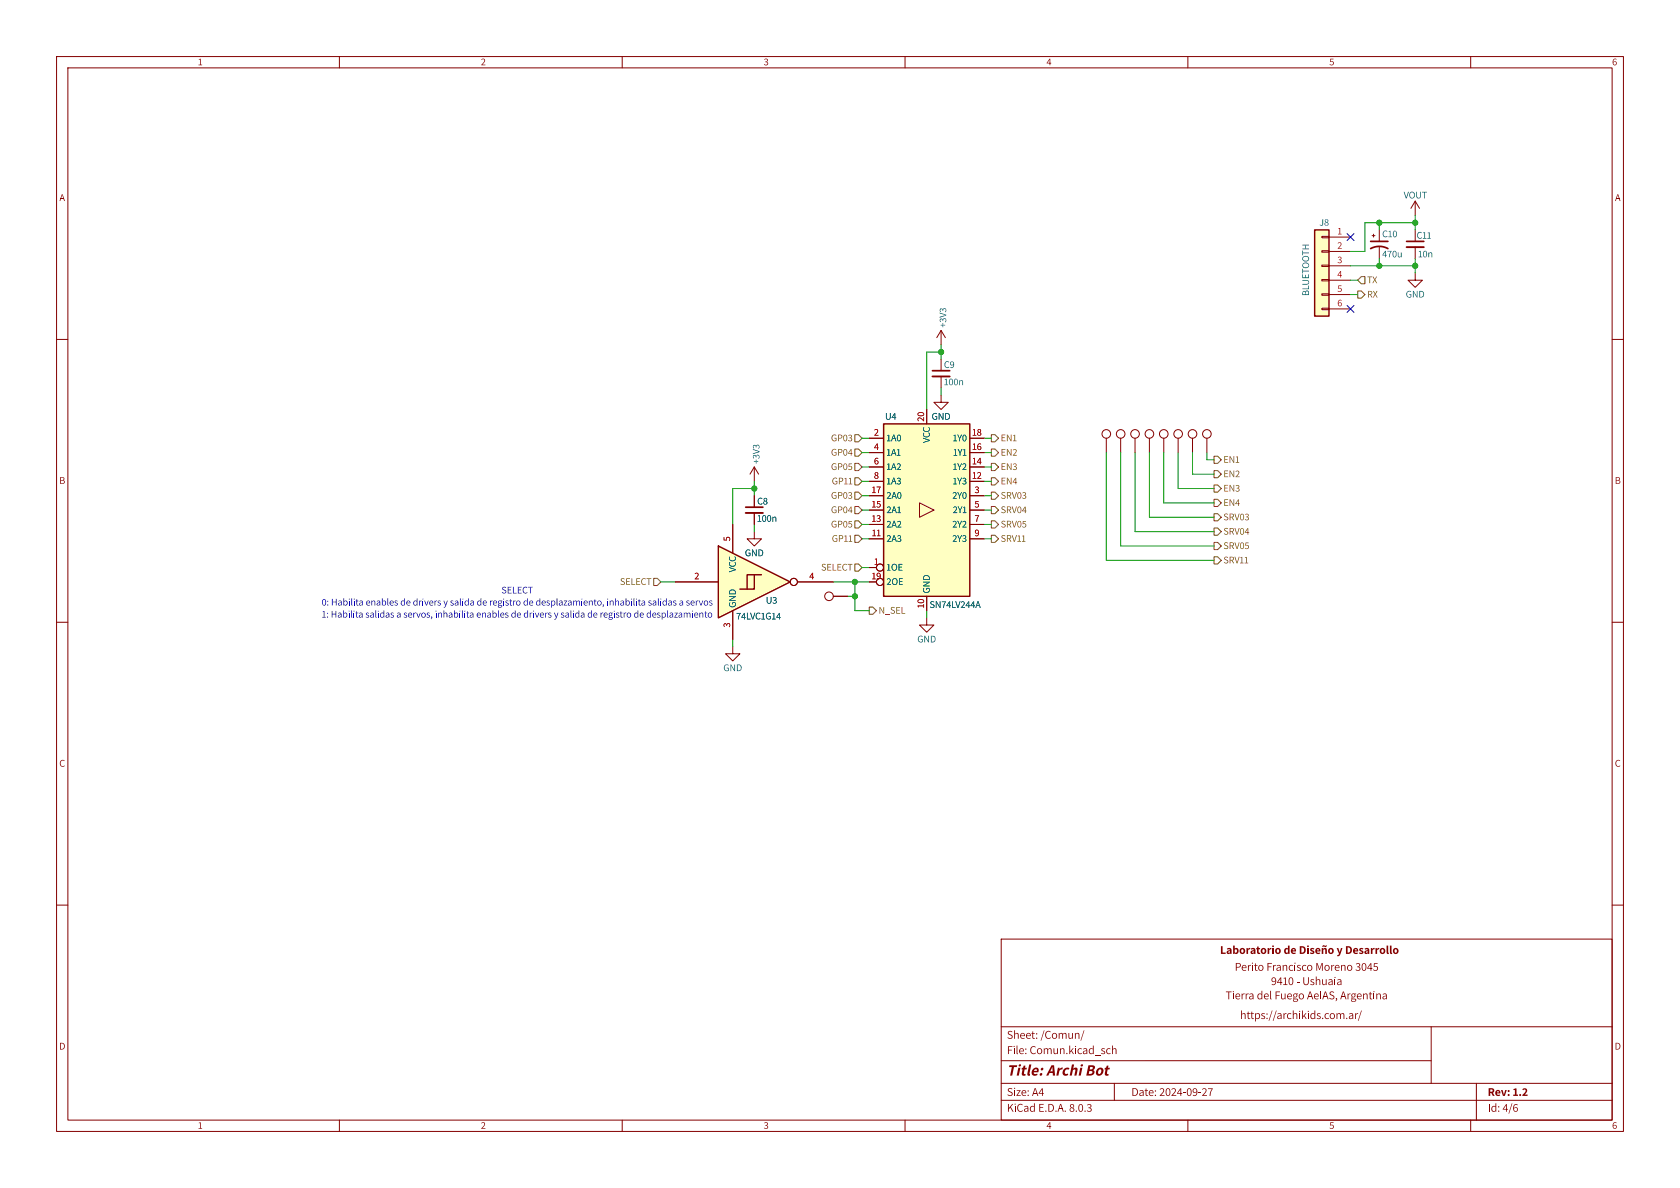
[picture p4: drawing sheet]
<svg xmlns="http://www.w3.org/2000/svg" width="297mm" height="210mm" viewBox="0 0 297 210" stroke-linecap="round" stroke-linejoin="round" font-family="sans-serif">
<g fill="none" stroke="#840000" stroke-width=".18">
<path d="M10 10h277v190h-277zM12 12h273v186h-273zM60 10v2M110 10v2M160 10v2M210 10v2M260 10v2M10 60h2M285 60h2M10 110h2M285 110h2M10 160h2"/>
<path d="M285 160h2M177 166h108v32h-108zM60 198v2M110 198v2M160 198v2M177 194.5h108M177 191.5h108M210 198v2M253 187.5h-76M260 198v2"/>
</g>
<g fill="#840000">
<circle cx="180.3" cy="188.3" r=".22"/>
<circle cx="191.3" cy="188.3" r=".22"/>
</g>
<path d="M177 181.5h108" fill="none" stroke="#840000" stroke-width=".18"/>
<g fill="#840000">
<path d="M215.8 167.3h.3v1.1h.6v.2h-.9z"/>
<path d="M216.9 167.7a.48 .48 0 0 1 .5-.1 .48 .48 0 0 1 .3 .4v.6h-.2v-.1a.34 .34 0 0 1-.4 .1 .34 .34 0 0 1-.2-.3l.4 .1 .1-.1v-.2l-.5 .2 .1-.2 .4-.1-.1-.2-.3 .1z"/>
<path d="M218 167.2h.3v.5a.48 .48 0 0 1 .7 .4 .48 .48 0 0 1-.8 .4v.1h-.2v-.7h.3v.4a.26 .26 0 0 0 .4-.2 .26 .26 0 0 0-.4-.2h-.3z"/>
<path d="M219.3 167.7a.52 .52 0 0 1 .8 .1 .52 .52 0 0 1-.3 .8 .52 .52 0 0 1-.7-.5h.3a.25 .25 0 0 0 .4 .3 .25 .25 0 0 0 0-.5 .21 .21 0 0 0-.3-.1 .21 .21 0 0 0-.1 .3h-.3z"/>
<path d="M220.4 167.6h.2v.2l.2-.2h.2v.2l-.4 .2v.6h-.2z"/>
<path d="M221.1 167.7a.48 .48 0 0 1 .5-.1 .48 .48 0 0 1 .3 .4v.6h-.2v-.1a.34 .34 0 0 1-.4 .1 .34 .34 0 0 1-.2-.3l.4 .1 .2-.1v-.2l-.6 .2 .1-.2 .5-.1-.2-.2-.3 .1z"/>
<path d="M222.3 167.3h.2v.3h.3v.2h-.3v.5v.1h.3v.2h-.4l-.1-.1-.1-.7h-.1v-.2h.1z"/>
<path d="M223 167.7a.52 .52 0 0 1 .8 .1 .52 .52 0 0 1-.3 .8 .52 .52 0 0 1-.6-.5h.3a.25 .25 0 0 0 .3 .3 .25 .25 0 0 0 .1-.5 .21 .21 0 0 0-.3-.1 .21 .21 0 0 0-.1 .3h-.3z"/>
<path d="M224.1 167.6h.2l.1 .2 .2-.2h.2l-.1 .2-.3 .2v.6h-.3z"/>
<path d="M224.9 167.6h.3v1h-.3z"/>
<path d="M225.6 167.7a.52 .52 0 0 1 .8 .1 .52 .52 0 0 1-.3 .8 .52 .52 0 0 1-.7-.5h.3a.25 .25 0 0 0 .4 .3 .25 .25 0 0 0 0-.5 .21 .21 0 0 0-.3-.1 .21 .21 0 0 0-.1 .3h-.3z"/>
<path d="M227.7 167.2h.3v1.4h-.3v-.1a.43 .43 0 0 1-.5 .1 .43 .43 0 0 1-.2-.5h.3l.2 .3 .2-.1-.1-.5h-.2l-.1 .3h-.3l.2-.5 .5 .1z"/>
<path d="M228.4 167.7a.46 .46 0 0 1 .5-.1 .46 .46 0 0 1 .2 .6h-.7v-.2l.5-.1a.28 .28 0 0 0-.5 .2 .28 .28 0 0 0 .4 .3h.2l.1 .1a.55 .55 0 0 1-.8 0 .55 .55 0 0 1 .1-.8z"/>
<path d="M229.8 167.3h.4a.69 .69 0 0 1 .6 .6 .69 .69 0 0 1-.6 .7h-.4v-.2h.3a.45 .45 0 0 0 .4-.5 .45 .45 0 0 0-.4-.4v.9h-.3z"/>
<path d="M231.1 167.6h.3v1h-.3z"/>
<path d="M231.7 167.7l.5-.1 .2 .1-.2 .2a.17 .17 0 0 0-.2-.1 .17 .17 0 0 0-.1 .1 .4 .4 0 0 1 .5 .6 .4 .4 0 0 1-.7 .1l-.1-.1 .1-.2 .4 .1-.2-.2a.31 .31 0 0 1-.3-.2 .31 .31 0 0 1 .1-.3z"/>
<path d="M232.7 167.7a.46 .46 0 0 1 .6-.1 .46 .46 0 0 1 .1 .6h-.7v-.2l.5-.1a.28 .28 0 0 0-.5 .2 .28 .28 0 0 0 .4 .3h.2l.1 .1a.55 .55 0 0 1-.8 0 .55 .55 0 0 1 .1-.8z"/>
<path d="M233.7 167.6h.2v.1a.36 .36 0 0 1 .4-.1 .36 .36 0 0 1 .3 .4v.6h-.3v-.6a.18 .18 0 0 0-.1-.2 .18 .18 0 0 0-.3 .1v.7h-.2z"/>
<path d="M233.8 167.2l.2-.1 .3 .1 .3-.1-.1 .2-.2 .1-.3-.1-.2 .1z"/>
<path d="M234.9 167.7a.52 .52 0 0 1 .9 .1 .52 .52 0 0 1-.3 .8 .52 .52 0 0 1-.7-.5h.3a.25 .25 0 0 0 .3 .3 .25 .25 0 0 0 .1-.5 .21 .21 0 0 0-.3-.1 .21 .21 0 0 0-.1 .3h-.3z"/>
<path d="M245.1 167.2h.3l.1 1.4h-.3l-.1-.2z"/>
<path d="M245.7 167.2h.3l.1 1.4h-.3l-.1-.2z"/>
<path d="M218.5 170.2h.4a.42 .42 0 0 1 .5 .4 .42 .42 0 0 1-.5 .5h-.3v.5h-.1v-.7a.53 .53 0 0 0 .7-.3l-.1-.2h-.5v.5h-.1z"/>
<path d="M219.7 170.7a.42 .42 0 0 1 .5-.1 .42 .42 0 0 1 .2 .5h-.8v-.1h.6a.32 .32 0 0 0-.4-.3 .32 .32 0 0 0-.1 .6l.2 .2 .4-.1v.1a.53 .53 0 0 1-.7-.1 .53 .53 0 0 1 .1-.7z"/>
<path d="M220.6 170.6h.1l.1 .2 .2-.2h.2l-.4 .3v.7h-.2z"/>
<path d="M221.3 170.6h.2v1h-.2z"/>
<path d="M221.9 170.3h.1v.3h.3v.1h-.3v.6l.3 .3h-.2l-.2-.1v-.8h-.2v-.1h.2z"/>
<path d="M222.6 170.7a.49 .49 0 0 1 .7 .1 .49 .49 0 0 1-.2 .7 .49 .49 0 0 1-.7-.3v-.1h.2a.35 .35 0 0 0 .5 .4 .35 .35 0 0 0 .1-.6l-.4-.2-.2 .4h-.2z"/>
<path d="M224.1 170.2h.8v.2h-.7v.4h.6v.2h-.6v.6h-.1z"/>
<path d="M225 170.6h.2v.2l.2-.2h.2l-.4 .3v.7h-.2z"/>
<path d="M225.7 170.7a.42 .42 0 0 1 .5-.1 .42 .42 0 0 1 .2 .4v.6l-.1-.1a.35 .35 0 0 1-.4 .1 .35 .35 0 0 1-.3-.3h.2a.26 .26 0 0 0 .2 .2 .26 .26 0 0 0 .3-.1v-.3l-.7 .2 .1-.2 .4-.1a.19 .19 0 0 0 .1-.3 .19 .19 0 0 0-.3 0l-.1 .1z"/>
<path d="M226.8 170.6h.1v.1l.3-.1 .3 .1 .1 .9h-.2v-.6a.26 .26 0 0 0-.2-.3 .26 .26 0 0 0-.3 .2v.7h-.1z"/>
<path d="M228 170.7l.4-.1 .2 .1-.1 .1a.36 .36 0 0 0-.5 .3 .36 .36 0 0 0 .6 .3v.1a.52 .52 0 0 1-.7-.1 .52 .52 0 0 1 .1-.7z"/>
<path d="M228.9 170.6h.1v1h-.1z"/>
<path d="M229.4 170.6h.4l.2 .1-.1 .1a.22 .22 0 0 0-.3-.2 .22 .22 0 0 0-.1 .3 .22 .22 0 0 0 .2 .2 .35 .35 0 0 1 .1 .5 .35 .35 0 0 1-.5-.1l.1-.1a.23 .23 0 0 0 .3 .2 .23 .23 0 0 0 .1-.3 .23 .23 0 0 0-.3-.2l-.2-.2z"/>
<path d="M230.3 170.7l.4-.1 .2 .1v.1a.36 .36 0 0 0-.6 .3 .36 .36 0 0 0 .6 .3l.1 .1a.52 .52 0 0 1-.8-.1 .52 .52 0 0 1 .1-.7z"/>
<path d="M231.2 170.7a.49 .49 0 0 1 .7 .1 .49 .49 0 0 1-.1 .7 .49 .49 0 0 1-.7-.3v-.1h.1a.35 .35 0 0 0 .5 .4 .35 .35 0 0 0 .1-.6l-.3-.2-.3 .4h-.1z"/>
<path d="M232.7 170.2h.2l.4 1.1 .4-1.1h.1v1.4h-.1v-1.2l-.4 1.1h-.1l-.4-1.1 .1 1.2h-.2z"/>
<path d="M234.3 170.7a.49 .49 0 0 1 .7 .1 .49 .49 0 0 1-.2 .7 .49 .49 0 0 1-.7-.3v-.1h.2a.35 .35 0 0 0 .5 .4 .35 .35 0 0 0 .1-.6l-.4-.2-.2 .4h-.2z"/>
<path d="M235.3 170.6h.2v.2l.2-.2h.2l-.4 .3v.7h-.2z"/>
<path d="M236.1 170.7a.42 .42 0 0 1 .5-.1 .42 .42 0 0 1 .2 .5h-.7v-.1h.6a.32 .32 0 0 0-.5-.3 .32 .32 0 0 0-.1 .6l.3 .2 .3-.1 .1 .1a.53 .53 0 0 1-.8-.1 .53 .53 0 0 1 .1-.7z"/>
<path d="M237.1 170.6h.1v.1l.3-.1 .3 .1 .1 .9h-.2v-.6a.26 .26 0 0 0-.2-.3 .26 .26 0 0 0-.3 .2v.7h-.1z"/>
<path d="M238.3 170.7a.49 .49 0 0 1 .7 .1 .49 .49 0 0 1-.2 .7 .49 .49 0 0 1-.7-.3v-.1h.2a.35 .35 0 0 0 .5 .4 .35 .35 0 0 0 .1-.6l-.4-.2-.2 .4h-.2z"/>
<path d="M239.7 170.4a.39 .39 0 0 1 .6-.1 .39 .39 0 0 1-.1 .6 .42 .42 0 0 1 .2 .7 .42 .42 0 0 1-.7-.1v-.2a.32 .32 0 0 0 .4 .3 .32 .32 0 0 0 .2-.4 .32 .32 0 0 0-.4-.2v-.1a.28 .28 0 0 0 .4-.2 .28 .28 0 0 0-.2-.4 .28 .28 0 0 0-.3 .2z"/>
<path d="M240.9 170.4a.52 .52 0 0 1 .6 .1 .52 .52 0 0 1 .1 .6 .45 .45 0 0 1-.5 .5 .45 .45 0 0 1-.4-.6l.2-.1v.2a.31 .31 0 0 0 .3 .4 .31 .31 0 0 0 .2-.5 .37 .37 0 0 0 0-.4 .37 .37 0 0 0-.5-.1v.4h-.2z"/>
<path d="M242.3 170.3h.1v1.3h-.1v-1.2l-.4 .7h.7v.1h-.9z"/>
<path d="M242.9 170.3h.7v.1h-.6v.4a.46 .46 0 0 1 .6 .3 .46 .46 0 0 1-.3 .6 .46 .46 0 0 1-.6-.2l.1-.1a.33 .33 0 0 0 .5 .1 .33 .33 0 0 0 .1-.4 .33 .33 0 0 0-.5-.1z"/>
<path d="M224.9 172.9a.62 .62 0 0 1 .7 .2 .62 .62 0 0 1-.1 .8l-.3 .3-.4-.2 .1-.1a.5 .5 0 0 0 .6-.2 .5 .5 0 0 0-.1-.6 .27 .27 0 0 0-.4-.1 .27 .27 0 0 0 0 .5 .27 .27 0 0 0 .4-.2h.1a.39 .39 0 0 1-.6 .2 .39 .39 0 0 1 0-.6z"/>
<path d="M226.3 172.8h.2v1.3h-.1v-1.1l-.5 .6h.8v.2h-.9z"/>
<path d="M226.9 172.9l.4-.1v1.2h.3v.1h-.7v-.1h.3v-1h-.3z"/>
<path d="M228 172.9a.52 .52 0 0 1 .6 .1 .52 .52 0 0 1 0 .6 .45 .45 0 0 1-.5 .6 .45 .45 0 0 1-.3-.7l.1-.1a.32 .32 0 0 0 .1 .5 .32 .32 0 0 0 .4-.1 .64 .64 0 0 0-.3-.9l-.2 .5h-.1z"/>
<path d="M229.2 173.5h.5v.2h-.5z"/>
<path d="M230.4 172.7h.2v.9a.35 .35 0 0 0 .3 .4 .35 .35 0 0 0 .3-.4v-.9h.2v.9a.5 .5 0 0 1-.5 .6 .5 .5 0 0 1-.5-.6z"/>
<path d="M231.8 173.2l.4-.1 .1 .1v.1a.22 .22 0 0 0-.3-.1 .22 .22 0 0 0-.2 .2 .22 .22 0 0 0 .3 .2 .35 .35 0 0 1 .1 .5 .35 .35 0 0 1-.5-.1h.1a.23 .23 0 0 0 .3 .1 .23 .23 0 0 0 .1-.3 .23 .23 0 0 0-.3-.2l-.2-.2z"/>
<path d="M232.6 172.6h.2v.7l.3-.2 .3 .2v.8h-.1v-.6a.26 .26 0 0 0-.2-.3 .26 .26 0 0 0-.3 .2v.7h-.2z"/>
<path d="M233.7 173.1h.2v.6a.25 .25 0 0 0 .2 .3 .25 .25 0 0 0 .3-.2v-.7h.1v1h-.1v-.1l-.4 .2-.3-.3z"/>
<path d="M234.9 173.2a.42 .42 0 0 1 .4-.1 .42 .42 0 0 1 .3 .4v.6l-.1-.1a.35 .35 0 0 1-.4 .2 .35 .35 0 0 1-.3-.3h.2a.26 .26 0 0 0 .2 .1 .26 .26 0 0 0 .2-.1v-.3l-.6 .3 .1-.2 .4-.2a.19 .19 0 0 0 .1-.3 .19 .19 0 0 0-.3 0l-.2 .1z"/>
<path d="M235.9 173.1h.2v1h-.2z"/>
<path d="M236.4 173.2a.42 .42 0 0 1 .5-.1 .42 .42 0 0 1 .3 .4v.6l-.2-.1a.35 .35 0 0 1-.4 .2 .35 .35 0 0 1-.2-.3h.1a.26 .26 0 0 0 .3 .1 .26 .26 0 0 0 .2-.1v-.3l-.6 .3 .1-.3 .4-.1a.21 .21 0 0 0 0-.3 .21 .21 0 0 0-.4 .1z"/>
<path d="M216.7 175.3h1v.1h-.4v1.2h-.1v-1.2h-.5z"/>
<path d="M218 175.6h.1v1h-.1z"/>
<path d="M218.5 175.7a.42 .42 0 0 1 .6 0 .42 .42 0 0 1 .1 .5h-.7v-.1h.6a.32 .32 0 0 0-.4-.3 .32 .32 0 0 0-.1 .5l.2 .2h.4v.1a.53 .53 0 0 1-.7-.1 .53 .53 0 0 1 0-.8z"/>
<path d="M219.5 175.6h.1l.1 .2 .1-.2h.2l-.3 .4v.6h-.2z"/>
<path d="M220.2 175.6h.1l.1 .2 .2-.2h.2l-.4 .4v.6h-.2z"/>
<path d="M220.9 175.7a.42 .42 0 0 1 .4-.1 .42 .42 0 0 1 .3 .4v.6l-.1-.1a.35 .35 0 0 1-.4 .2 .35 .35 0 0 1-.3-.3h.2a.26 .26 0 0 0 .2 .2 .26 .26 0 0 0 .3-.2v-.3l-.7 .3 .2-.3 .4-.1a.21 .21 0 0 0-.1-.3 .21 .21 0 0 0-.3 .1z"/>
<path d="M223 175.2h.2v1.4l-.2-.1a.43 .43 0 0 1-.5 .1 .43 .43 0 0 1-.2-.5h.1l.2 .4h.2l.2-.1v-.6l-.3-.1-.3 .4h-.1a.45 .45 0 0 1 .2-.4 .45 .45 0 0 1 .5 0z"/>
<path d="M223.6 175.7a.42 .42 0 0 1 .5 0 .42 .42 0 0 1 .2 .5h-.7v-.1h.6a.32 .32 0 0 0-.5-.3 .32 .32 0 0 0-.1 .5l.2 .2h.4l.1 .1a.53 .53 0 0 1-.8-.1 .53 .53 0 0 1 .1-.8z"/>
<path d="M224.5 175.2h.2l.1 1.5-.2-.2z"/>
<path d="M225.5 175.3h.8v.1h-.6v.5h.5v.1h-.5v.6h-.2z"/>
<path d="M226.5 175.6h.1v.7a.25 .25 0 0 0 .2 .2 .25 .25 0 0 0 .3-.1v-.8h.2v1h-.2v-.1l-.3 .2-.3-.3z"/>
<path d="M227.7 175.7a.42 .42 0 0 1 .5 0 .42 .42 0 0 1 .2 .5h-.7v-.1h.6a.32 .32 0 0 0-.5-.3 .32 .32 0 0 0-.1 .5l.2 .2h.4l.1 .1a.53 .53 0 0 1-.8-.1 .53 .53 0 0 1 .1-.8z"/>
<path d="M228.7 175.7l.8-.1v.2h-.2a.4 .4 0 0 1-.1 .4 .4 .4 0 0 1-.4 .1v.2h.1a.37 .37 0 0 1 .6 .3 .49 .49 0 0 1-.4 .3 .49 .49 0 0 1-.5-.3l.6 .2a.17 .17 0 0 0 .2-.2 .17 .17 0 0 0-.3-.1l-.3-.1-.2 .2 .1-.5-.1-.3h.2a.23 .23 0 0 0 .3 .2 .23 .23 0 0 0 0-.4 .23 .23 0 0 0-.3 .1l-.2 .1z"/>
<path d="M229.8 175.7a.49 .49 0 0 1 .7 .1 .49 .49 0 0 1-.2 .7 .49 .49 0 0 1-.7-.2v-.2h.2a.35 .35 0 0 0 .4 .4 .35 .35 0 0 0 .1-.6l-.3-.2-.2 .4h-.2z"/>
<path d="M231.5 175.3h.2l.5 1.3h-.2l-.4-1.2-.4 1.2h-.1z"/>
<path d="M231.3 176.1h.6v.1h-.6z"/>
<path d="M232.4 175.7a.42 .42 0 0 1 .6 0 .42 .42 0 0 1 .1 .5h-.7v-.1h.6a.32 .32 0 0 0-.4-.3 .32 .32 0 0 0-.2 .5l.3 .2h.3l.1 .1a.53 .53 0 0 1-.7-.1 .53 .53 0 0 1 0-.8z"/>
<path d="M233.4 175.3h.2v1.3h-.2z"/>
<path d="M234.2 175.3h.2l.5 1.3h-.2l-.4-1.2-.4 1.2h-.1z"/>
<path d="M234 176.1h.6v.1h-.6z"/>
<path d="M235.2 175.4l.4-.1 .3 .1-.1 .1a.27 .27 0 0 0-.4-.1 .27 .27 0 0 0 0 .4l.2 .1a.44 .44 0 0 1 .2 .7 .44 .44 0 0 1-.7-.1v-.1a.32 .32 0 0 0 .4 .2 .32 .32 0 0 0 .1-.5l-.5-.3z"/>
<path d="M236.2 176.5a.22 .22 0 0 1 .2 .2 .22 .22 0 0 1-.3 .2l.2-.2v-.2v.1h-.1z"/>
<path d="M237.4 175.3h.2l.4 1.3h-.1l-.4-1.2-.4 1.2h-.2z"/>
<path d="M237.2 176.1h.6v.1h-.6z"/>
<path d="M238.2 175.6h.2v.2l.2-.2h.2l-.4 .4v.6h-.2z"/>
<path d="M239 175.7l.8-.1v.2h-.3a.4 .4 0 0 1 0 .4 .4 .4 0 0 1-.4 .1v.2h.1a.37 .37 0 0 1 .6 .3 .49 .49 0 0 1-.5 .3 .49 .49 0 0 1-.5-.3l.6 .2a.17 .17 0 0 0 .2-.2 .17 .17 0 0 0-.2-.1l-.3-.1-.3 .2 .2-.5-.1-.3h.1a.23 .23 0 0 0 .4 .2 .23 .23 0 0 0 0-.4 .23 .23 0 0 0-.4 .1l-.1 .1z"/>
<path d="M240 175.7a.42 .42 0 0 1 .5 0 .42 .42 0 0 1 .2 .5h-.7v-.1h.6a.32 .32 0 0 0-.5-.3 .32 .32 0 0 0-.1 .5l.3 .2h.3l.1 .1a.53 .53 0 0 1-.7-.1 .53 .53 0 0 1 0-.8z"/>
<path d="M241 175.6h.1v.2l.3-.2 .3 .1 .1 .9h-.2v-.6a.26 .26 0 0 0-.2-.3 .26 .26 0 0 0-.3 .2v.7h-.1z"/>
<path d="M242.2 175.3h.1v.3h.3v.2h-.3v.5l.3 .3-.2 .1-.2-.2-.1-.7h-.1v-.2h.2z"/>
<path d="M242.8 175.6h.2v1h-.2z"/>
<path d="M243.3 175.6h.1l.1 .2 .3-.2 .2 .1 .1 .9h-.1v-.6a.26 .26 0 0 0-.2-.3 .26 .26 0 0 0-.3 .2v.7h-.2z"/>
<path d="M244.4 175.7a.42 .42 0 0 1 .5-.1 .42 .42 0 0 1 .3 .4v.6l-.2-.1a.35 .35 0 0 1-.3 .2 .35 .35 0 0 1-.3-.3h.1a.26 .26 0 0 0 .3 .2 .26 .26 0 0 0 .2-.2v-.3l-.6 .3 .1-.3 .4-.1a.21 .21 0 0 0 0-.3 .21 .21 0 0 0-.3 .1z"/>
<circle cx="225.1" cy="167.3" r=".16"/>
<circle cx="231.2" cy="167.3" r=".16"/>
<circle cx="221.4" cy="170.3" r=".11"/>
<circle cx="228.9" cy="170.3" r=".11"/>
<circle cx="236" cy="172.8" r=".11"/>
<circle cx="218" cy="175.3" r=".11"/>
<circle cx="242.9" cy="175.3" r=".11"/>
</g>
<g fill="none" stroke="#840000" stroke-width=".18">
<path d="M166.4 69.9v1.2h1.2l-1.2 1.3-1.3-1.3h1.3M166.4 63.5v2M166.4 66.5v2.1M195.6 77.5v2.5M198.1 77.5v2.5M200.7 77.5v2.5M205.7 77.5v2.5M197 191.5v3M253 181.5v10M261 191.5v6.5"/>
<circle cx="195.6" cy="76.7" r=".76"/>
<circle cx="198.1" cy="76.7" r=".76"/>
<circle cx="200.7" cy="76.7" r=".76"/>
<circle cx="205.7" cy="76.7" r=".76"/>
</g>
<path d="M164.8 66.5h3.1" fill="none" stroke="#840000" stroke-width=".33"/>
<path d="M164.8 65.5h3.1" fill="none" stroke="#840000" stroke-width=".3"/>
<path d="M232.4 40.6h2.5v15.3h-2.5z" fill="#ffffc2"/>
<g fill="none" stroke="#840000" stroke-width=".18">
<path d="M166.4 58.4l-.8 1.3M166.4 58.4v2.6M166.4 58.4l.7 1.3M233.7 54.5h1.2v.2h-1.2zM233.7 51.9h1.2v.3h-1.2zM233.7 49.4h1.2v.3h-1.2zM233.7 46.9h1.2v.2h-1.2zM233.7 44.3h1.2v.3h-1.2zM233.7 41.8h1.2v.2h-1.2zM234.9 41.9h3.9M234.9 44.5h3.9M234.9 47h3.9"/>
<path d="M234.9 49.5h3.9M234.9 52.1h3.9M234.9 54.6h3.9M242.6 41.7h.5M242.8 41.4v.5M243.8 40.6v2.1M243.8 43.7v2M250.2 48.3v1.2h1.3l-1.3 1.3-1.3-1.3h1.3M250.2 40.6v2.1M250.2 43.7v2M129.5 114.3v1.3h1.3l-1.3 1.2-1.2-1.2h1.2M163.8 109.2v1.3h1.3l-1.3 1.3-1.2-1.3h1.2"/>
</g>
<path d="M232.4 40.6h2.5v15.3h-2.5z" fill="none" stroke="#840000" stroke-width=".25"/>
<path d="M242.3 43.9a3.2 3.2 0 0 1 3.1 0M242.3 42.7h3.1M248.7 42.7h3" fill="none" stroke="#840000" stroke-width=".3"/>
<path d="M248.7 43.7h3" fill="none" stroke="#840000" stroke-width=".33"/>
<path d="M156.2 74.9h15.2v30.5h-15.2z" fill="#ffffc2"/>
<g fill="none" stroke="#840000" stroke-width=".18">
<path d="M250.2 35.6l-.8 1.2M250.2 35.6v2.5M250.2 35.6l.8 1.2M153.7 77.5h2.5M133.3 94v1.3h1.3l-1.3 1.2-1.2-1.2h1.2M153.7 95.3h2.5M153.7 80h2.5M153.7 82.6h2.5M153.7 85.1h2.5M162.6 88.9l2.5 1.3-2.5 1.2zM171.4 95.3h2.6M171.4 87.6h2.6"/>
<path d="M171.4 90.2h2.6M171.4 92.7h2.6M153.7 100.3h1.2"/>
<circle cx="155.6" cy="102.9" r=".63"/>
<circle cx="155.6" cy="100.3" r=".63"/>
</g>
<path d="M156.2 74.9h15.2v30.5h-15.2z" fill="none" stroke="#840000" stroke-width=".25"/>
<path d="M127 96.5l12.7 6.4-12.7 6.3z" fill="#ffffc2"/>
<path d="M127 96.5l12.7 6.4-12.7 6.3zM133.3 101.6v2.5h-2.5M134.6 101.6h-2.5v2.5" fill="none" stroke="#840000" stroke-width=".25"/>
<g fill="none" stroke="#840000" stroke-width=".18">
<path d="M203.2 77.5v2.5M208.3 77.5v2.5M210.8 77.5v2.5M213.4 77.5v2.5M129.5 92.7v5.1M133.3 82.6v2.5M133.3 87.6v2.1M133.3 90.7v2M133.3 82.6l-.7 1.2M133.3 82.6l.8 1.2M119.4 102.9h7.6M129.5 108v5"/>
<path d="M141 102.9h6.3M147.3 105.4h2.6"/>
<circle cx="203.2" cy="76.7" r=".76"/>
<circle cx="208.3" cy="76.7" r=".76"/>
<circle cx="210.8" cy="76.7" r=".76"/>
<circle cx="213.4" cy="76.7" r=".76"/>
<circle cx="140.3" cy="102.9" r=".63"/>
<circle cx="146.6" cy="105.4" r=".76"/>
</g>
<path d="M131.8 90.7h3.1" fill="none" stroke="#840000" stroke-width=".33"/>
<path d="M131.8 89.7h3.1" fill="none" stroke="#840000" stroke-width=".3"/>
<g fill="none" stroke="#725600" stroke-width=".18">
<path d="M240 51.4h.7l.6 .7-.6 .6h-.7zM240.7 48.9h.6v1.3h-.6l-.7-.7zM151.1 76.8h.7l.6 .7-.6 .6h-.7zM151.1 79.4h.7l.6 .6-.6 .6h-.7zM175.3 76.8h.6l.6 .7-.6 .6h-.6zM175.3 79.4h.6l.6 .6-.6 .6h-.6zM151.1 92.1h.7l.6 .6-.6 .6h-.7zM151.1 89.5h.7l.6 .7-.6 .6h-.7zM151.1 87h.7l.6 .6-.6 .7h-.7zM151.1 94.6h.7l.6 .7-.6 .6h-.7zM151.1 84.5h.7l.6 .6-.6 .6h-.7zM151.1 81.9h.7l.6 .7-.6 .6h-.7z"/>
<path d="M175.3 81.9h.6l.6 .7-.6 .6h-.6zM175.3 92.1h.6l.6 .6-.6 .6h-.6zM175.3 89.5h.6l.6 .7-.6 .6h-.6zM175.3 84.5h.6l.6 .6-.6 .6h-.6zM175.3 87h.6l.6 .6-.6 .7h-.6zM175.3 94.6h.6l.6 .7-.6 .6h-.6zM214.6 83.2h.7l.6 .6-.6 .7h-.7zM214.6 98.4h.7l.6 .7-.6 .6h-.7zM214.6 95.9h.7l.6 .6-.6 .7h-.7zM214.6 85.7h.7l.6 .7-.6 .6h-.7zM214.6 93.3h.7l.6 .7-.6 .6h-.7zM214.6 88.3h.7l.6 .6-.6 .6h-.7z"/>
<path d="M214.6 90.8h.7l.6 .6-.6 .7h-.7zM214.6 80.6h.7l.6 .7-.6 .6h-.7zM153.7 107.3h.6l.6 .7-.6 .6h-.6z"/>
</g>
<g fill="#0000c2">
<path d="M60.7 105.8h.1v.5a.4 .4 0 0 1 .7 .3 .4 .4 0 0 1-.7 .3l-.1 .1v-.6h.1v.5a.3 .3 0 0 0 .4-.1 .3 .3 0 0 0 0-.4 .3 .3 0 0 0-.4 0h-.1z"/>
<path d="M62.1 105.8h.1l.1 1.3-.2-.2z"/>
<path d="M67.5 105.8h.1v.5a.4 .4 0 0 1 .7 .3 .4 .4 0 0 1-.7 .3l-.1 .1v-.6h.1v.5a.3 .3 0 0 0 .5-.1 .3 .3 0 0 0 0-.4 .3 .3 0 0 0-.5 0h-.1z"/>
<path d="M68.5 105.8h.1l.1 1.3-.2-.2z"/>
<path d="M71.5 105.8h.1v1.2l-.1-.1a.36 .36 0 0 1-.5 .1 .36 .36 0 0 1-.2-.4h.2l.1 .3h.2l.2-.1v-.4l-.3-.1-.2 .3h-.2a.38 .38 0 0 1 .2-.4 .38 .38 0 0 1 .5 .1z"/>
<path d="M73.7 105.8h.1v1.2l-.1-.1a.36 .36 0 0 1-.5 .1 .36 .36 0 0 1-.1-.4h.1l.1 .3h.2l.2-.1v-.4l-.3-.1-.2 .3h-.1a.38 .38 0 0 1 .1-.4 .38 .38 0 0 1 .5 .1z"/>
<path d="M81.3 105.8h.1l.1 1.3-.2-.2z"/>
<path d="M82.7 105.8h.2v1.2l-.1-.1a.36 .36 0 0 1-.5 .1 .36 .36 0 0 1-.2-.4h.2l.1 .3h.2l.1-.1v-.4l-.2-.1-.2 .3h-.2a.38 .38 0 0 1 .2-.4 .38 .38 0 0 1 .4 .1z"/>
<path d="M85 105.8h.1v1.2l-.1-.1a.36 .36 0 0 1-.5 .1 .36 .36 0 0 1-.1-.4h.1l.1 .3h.2l.2-.1v-.4l-.3-.1-.2 .3h-.1a.38 .38 0 0 1 .1-.4 .38 .38 0 0 1 .5 .1z"/>
<path d="M93.2 105.8h.1v1.2l-.1-.1a.36 .36 0 0 1-.5 .1 .36 .36 0 0 1-.1-.4h.1l.1 .3h.2l.2-.1v-.4l-.3-.1-.2 .3h-.1a.38 .38 0 0 1 .1-.4 .38 .38 0 0 1 .5 .1z"/>
<path d="M95.4 105.8h.1v1.2l-.1-.1a.36 .36 0 0 1-.5 .1 .36 .36 0 0 1-.1-.4h.1l.1 .3h.2l.2-.1v-.4l-.3-.1-.2 .3h-.1a.38 .38 0 0 1 .2-.4 .38 .38 0 0 1 .4 .1z"/>
<path d="M98.4 105.8h.1l.1 1.3-.2-.2z"/>
<path d="M108.8 105.8h.1v.5l.3-.1 .2 .1v.7h-.1v-.6l-.2-.1-.2 .1v.6h-.1z"/>
<path d="M110.6 105.8h.1v.5a.4 .4 0 0 1 .6 .3 .4 .4 0 0 1-.6 .3l-.1 .1v-.6h.1v.5a.3 .3 0 0 0 .4-.1 .3 .3 0 0 0 0-.4 .3 .3 0 0 0-.4 0h-.1z"/>
<path d="M112 105.8h.1l.1 1.3-.2-.2z"/>
<path d="M116.3 105.8h.1l.1 1.3-.2-.2z"/>
<path d="M117.7 105.8h.2v1.2l-.2-.1a.36 .36 0 0 1-.4 .1 .36 .36 0 0 1-.2-.4h.2l.1 .3h.2l.1-.1v-.4l-.2-.1-.2 .3h-.2a.38 .38 0 0 1 .2-.4 .38 .38 0 0 1 .4 .1z"/>
<path d="M60.7 107.9h.1v.5a.4 .4 0 0 1 .6 .4 .4 .4 0 0 1-.6 .3l-.1 .1v-.7h.1v.5a.3 .3 0 0 0 .4 0 .3 .3 0 0 0 0-.4 .3 .3 0 0 0-.4-.1h-.1z"/>
<path d="M62.1 107.9h.1l.1 1.3-.2-.2z"/>
<path d="M66.4 107.9h.1l.1 1.3-.2-.2z"/>
<path d="M67.8 107.9h.1v1.3l-.1-.1a.36 .36 0 0 1-.4 0 .36 .36 0 0 1-.2-.4h.1l.1 .3 .2 .1 .2-.1v-.5l-.3-.1-.2 .3h-.1a.38 .38 0 0 1 .2-.4 .38 .38 0 0 1 .4 .1z"/>
<path d="M78.4 107.9h.1v.5l.3-.1 .3 .1v.8h-.1l-.1-.7-.1-.1-.3 .1v.7h-.1z"/>
<path d="M80.3 107.9h.1v.5a.4 .4 0 0 1 .6 .4 .4 .4 0 0 1-.6 .3l-.1 .1v-.7h.1v.5a.3 .3 0 0 0 .4 0 .3 .3 0 0 0 0-.4 .3 .3 0 0 0-.4-.1h-.1z"/>
<path d="M81.7 107.9h.1l.1 1.3-.2-.2z"/>
<path d="M87.1 107.9h.1v.5a.4 .4 0 0 1 .6 .4 .4 .4 0 0 1-.6 .3l-.1 .1v-.7h.1v.5a.3 .3 0 0 0 .4 0 .3 .3 0 0 0 0-.4 .3 .3 0 0 0-.4-.1h-.1z"/>
<path d="M88.1 107.9h.1v1.3l-.1-.2z"/>
<path d="M91 107.9h.1v1.3l-.1-.1a.36 .36 0 0 1-.4 0 .36 .36 0 0 1-.2-.4h.1l.1 .3 .2 .1 .2-.1v-.5l-.3-.1-.2 .3h-.1a.38 .38 0 0 1 .2-.4 .38 .38 0 0 1 .4 .1z"/>
<path d="M93.2 107.9h.2v1.3l-.2-.1a.36 .36 0 0 1-.4 0 .36 .36 0 0 1-.2-.4h.1l.2 .3 .2 .1 .1-.1v-.5l-.3-.1-.2 .3h-.1a.38 .38 0 0 1 .2-.4 .38 .38 0 0 1 .4 .1z"/>
<path d="M100.9 107.9h.1l.1 1.3-.2-.2z"/>
<path d="M102.3 107.9h.1v1.3l-.1-.1a.36 .36 0 0 1-.4 0 .36 .36 0 0 1-.2-.4h.1l.1 .3 .2 .1 .2-.1v-.5l-.3-.1-.2 .3h-.1a.38 .38 0 0 1 .2-.4 .38 .38 0 0 1 .4 .1z"/>
<path d="M104.5 107.9h.1v1.3l-.1-.1a.36 .36 0 0 1-.4 0 .36 .36 0 0 1-.2-.4h.1l.1 .3 .3 .1 .1-.1v-.5l-.3-.1-.2 .3h-.1a.38 .38 0 0 1 .2-.4 .38 .38 0 0 1 .4 .1z"/>
<path d="M112.7 107.9h.1v1.3l-.1-.1a.36 .36 0 0 1-.4 0 .36 .36 0 0 1-.2-.4h.1l.2 .3 .2 .1 .1-.1v-.5l-.3-.1-.2 .3h-.1a.38 .38 0 0 1 .2-.4 .38 .38 0 0 1 .4 .1z"/>
<path d="M114.9 107.9h.2v1.3l-.2-.1a.36 .36 0 0 1-.4 0 .36 .36 0 0 1-.2-.4h.2l.1 .3 .2 .1 .1-.1v-.5l-.3-.1-.1 .3h-.2a.38 .38 0 0 1 .2-.4 .38 .38 0 0 1 .4 .1z"/>
<path d="M118 107.9h.1v1.3l-.1-.2z"/>
</g>
<g fill="none" stroke="#009600" stroke-width=".18">
<path d="M243.8 39.4v1.2M250.2 38.1v2.5M250.2 39.4h-8.9v5.1h-2.5M238.8 49.5h1.2M238.8 47h11.4M238.8 52.1h1.2M243.8 45.7v1.3M250.2 45.7v2.6M152.4 77.5h1.3M166.4 62.2h-2.6v10.2M166.4 61v2.5M166.4 68.6v1.3"/>
<path d="M174 77.5h1.3M133.3 86.4h-3.8v6.3M133.3 85.1v2.5M133.3 92.7v1.3M152.4 80h1.3M152.4 82.6h1.3M152.4 92.7h1.3M152.4 90.2h1.3M152.4 95.3h1.3M152.4 87.6h1.3M152.4 85.1h1.3M174 80h1.3"/>
<path d="M174 82.6h1.3M174 92.7h1.3M174 90.2h1.3M174 95.3h1.3M174 87.6h1.3M174 85.1h1.3M195.6 80v19.1h19M198.1 80v16.5h16.5M200.7 80v14h13.9M203.2 80v11.4h11.4M205.7 80v8.9h8.9M208.3 80v6.4h6.3"/>
<path d="M210.8 80v3.8h3.8M213.4 80v1.3h1.2M116.8 102.9h2.6M129.5 113v1.3M147.3 102.9h6.4M149.9 105.4h1.2M151.1 102.9v5.1h2.6M152.4 100.3h1.3M163.8 108v1.2"/>
</g>
<path d="M238.2 54l1.2 1.2M238.2 41.3l1.2 1.2M239.4 54l-1.2 1.2M239.4 41.3l-1.2 1.2" fill="none" stroke="#000084" stroke-width=".18"/>
<g fill="none" stroke="#840000" stroke-width=".18">
<path d="M153.7 77.5h2.5M129.5 92.7v5.1M133.3 87.6v2.1M133.3 90.7v2M153.7 95.3h2.5M153.7 80h2.5M153.7 82.6h2.5M153.7 85.1h2.5M171.4 95.3h2.6M171.4 87.6h2.6M171.4 90.2h2.6M171.4 92.7h2.6"/>
<path d="M119.4 102.9h7.6M129.5 108v5M141 102.9h6.3M147.3 105.4h2.6M153.7 100.3h1.2"/>
<circle cx="140.3" cy="102.9" r=".63"/>
<circle cx="155.6" cy="102.9" r=".63"/>
<circle cx="155.6" cy="100.3" r=".63"/>
</g>
<g fill="#009600" stroke="#009600" stroke-width=".18">
<circle cx="166.4" cy="62.2" r=".46"/>
<circle cx="250.2" cy="47" r=".46"/>
<circle cx="243.8" cy="47" r=".46"/>
<circle cx="243.8" cy="39.4" r=".46"/>
<circle cx="250.2" cy="39.4" r=".46"/>
<circle cx="151.1" cy="105.4" r=".46"/>
<circle cx="151.1" cy="102.9" r=".46"/>
<circle cx="133.3" cy="86.4" r=".46"/>
</g>
<text font-size="2.8" fill="#840000" x="178" y="191.2">Title:ArchiBot</text>
<g font-size="2.1" fill="#840000">
<text x="236.3" y="169.4">yDesarrollo</text>
<text x="178" y="184.4">Sheet:/Comun/</text>
<text x="219.2" y="180.9">https://archikids.com.ar/</text>
<text x="178" y="187.1">File:Comun.kicad_sch</text>
<text x="178" y="197.3">KiCadE.D.A.8.0.3</text>
<text x="178" y="194.5">Size:A4</text>
<text x="200" y="194.5">Date:2024-09-27</text>
<text x="263" y="194.5">Rev:1.2</text>
<text x="263" y="197.3">Id:4/6</text>
</g>
<g font-size="1.8" fill="#840000">
<text x="35" y="12.2">1</text>
<text x="85" y="12.2">2</text>
<text x="135" y="12.2">3</text>
<text x="185" y="12.2">4</text>
<text x="235" y="12.2">5</text>
<text x="285" y="12.2">6</text>
<text x="10.5" y="36.2">A</text>
<text x="285.5" y="36.2">A</text>
<text x="10.5" y="86.2">B</text>
<text x="285.5" y="86.2">B</text>
<text x="10.5" y="136.2">C</text>
<text x="285.5" y="136.2">C</text>
<text x="10.4" y="186.2">D</text>
<text x="285.4" y="186.2">D</text>
<text x="35" y="200.2">1</text>
<text x="85" y="200.2">2</text>
<text x="135" y="200.2">3</text>
<text x="185" y="200.2">4</text>
<text x="235" y="200.2">5</text>
<text x="285" y="200.2">6</text>
</g>
<g font-size="1.8" fill="#006464">
<text x="248.2" y="35.7">VOUT</text>
<text x="233.2" y="40.5">J8</text>
<text x="244.3" y="42.6">C10</text>
<text x="244.3" y="46.1">470u</text>
<text x="250.4" y="42.8">C11</text>
<text x="250.7" y="46.1">10n</text>
<text x="232.1" y="52.3" transform="rotate(-90 232.1 52.3)">BLUETOOTH</text>
<text x="248.5" y="53.2">GND</text>
<text x="167.9" y="57.9" transform="rotate(-90 167.9 57.9)">+3V3</text>
<text x="166.9" y="65.7">C9</text>
<text x="166.9" y="68.7">100n</text>
<text x="156.5" y="74.8">U4</text>
<text x="164.7" y="74.8">GND</text>
<text x="134.9" y="82" transform="rotate(-90 134.9 82)">+3V3</text>
<text x="156.7" y="78.6">1A0</text>
<text x="156.7" y="81.2">1A1</text>
<text x="156.7" y="83.7">1A2</text>
<text x="165" y="78.3" transform="rotate(-90 165 78.3)">VCC</text>
<text x="168.4" y="83.7">1Y2</text>
<text x="168.4" y="78.6">1Y0</text>
<text x="168.5" y="81.2">1Y1</text>
<text x="133.9" y="89.8">C8</text>
<text x="156.7" y="88.8">2A0</text>
<text x="156.7" y="86.3">1A3</text>
<text x="168.4" y="88.8">2Y0</text>
<text x="168.4" y="86.3">1Y3</text>
<text x="133.9" y="92.9">100n</text>
<text x="156.7" y="93.9">2A2</text>
<text x="156.7" y="91.3">2A1</text>
<text x="168.4" y="93.9">2Y2</text>
<text x="168.4" y="91.3">2Y1</text>
<text x="130.7" y="101.2" transform="rotate(-90 130.7 101.2)">VCC</text>
<text x="131.7" y="99">GND</text>
<text x="156.7" y="101.5">1OE</text>
<text x="156.7" y="96.4">2A3</text>
<text x="168.4" y="96.4">2Y3</text>
<text x="130.7" y="107.4" transform="rotate(-90 130.7 107.4)">GND</text>
<text x="135.4" y="107.3">U3</text>
<text x="156.7" y="104">2OE</text>
<text x="165" y="104.9" transform="rotate(-90 165 104.9)">GND</text>
<text x="130.1" y="110.1">74LVC1G14</text>
<text x="164.3" y="108.1">SN74LV244A</text>
<text x="127.9" y="119.3">GND</text>
<text x="162.2" y="114.2">GND</text>
</g>
<g font-size="1.8" fill="#a90000">
<text x="236.5" y="41.7">1</text>
<text x="236.4" y="44.2">2</text>
<text x="236.4" y="46.7">3</text>
<text x="236.4" y="49.3">4</text>
<text x="236.4" y="51.8">5</text>
<text x="236.4" y="54.4">6</text>
<text x="154.5" y="77.2">2</text>
<text x="163.6" y="74.5" transform="rotate(-90 163.6 74.5)">20</text>
<text x="171.9" y="77.2">18</text>
<text x="154.5" y="79.8">4</text>
<text x="154.5" y="82.3">6</text>
<text x="171.9" y="82.3">14</text>
<text x="171.9" y="79.8">16</text>
<text x="154.1" y="89.9">15</text>
<text x="154.1" y="87.4">17</text>
<text x="154.5" y="84.8">8</text>
<text x="171.9" y="84.8">12</text>
<text x="172.3" y="87.4">3</text>
<text x="172.3" y="89.9">5</text>
<text x="129.3" y="95.7" transform="rotate(-90 129.3 95.7)">5</text>
<text x="154.1" y="92.5">13</text>
<text x="154.1" y="95">11</text>
<text x="172.3" y="92.5">7</text>
<text x="172.3" y="95">9</text>
<text x="154.5" y="100.1">1</text>
<text x="122.8" y="102.6">2</text>
<text x="143.1" y="102.6">4</text>
<text x="154.1" y="102.6">19</text>
<text x="163.6" y="107.5" transform="rotate(-90 163.6 107.5)">10</text>
<text x="129.3" y="110.9" transform="rotate(-90 129.3 110.9)">3</text>
</g>
<g font-size="1.8" fill="#725600">
<text x="241.7" y="53.2">RX</text>
<text x="241.7" y="50.7">TX</text>
<text x="146.9" y="78.6">GP03</text>
<text x="146.9" y="81.2">GP04</text>
<text x="146.9" y="83.7">GP05</text>
<text x="176.9" y="78.6">EN1</text>
<text x="176.9" y="81.2">EN2</text>
<text x="176.9" y="83.7">EN3</text>
<text x="216.3" y="82.5">EN1</text>
<text x="146.9" y="88.8">GP03</text>
<text x="147.1" y="86.3">GP11</text>
<text x="176.9" y="86.3">EN4</text>
<text x="176.9" y="88.8">SRV03</text>
<text x="216.3" y="85">EN2</text>
<text x="216.3" y="87.5">EN3</text>
<text x="146.9" y="93.9">GP05</text>
<text x="146.9" y="91.3">GP04</text>
<text x="176.9" y="93.9">SRV05</text>
<text x="176.9" y="91.3">SRV04</text>
<text x="216.3" y="95.2">SRV04</text>
<text x="216.3" y="90.1">EN4</text>
<text x="216.3" y="92.6">SRV03</text>
<text x="145.2" y="101.5">SELECT</text>
<text x="147.1" y="96.4">GP11</text>
<text x="176.9" y="96.4">SRV11</text>
<text x="216.3" y="100.2">SRV11</text>
<text x="216.3" y="97.7">SRV05</text>
<text x="109.6" y="104">SELECT</text>
<text x="155.3" y="109.1">N_SEL</text>
</g>
<g font-size="1.8" fill="#0000c2">
<text x="56.9" y="107.7">0:Habilitaenablesdedriversysalidaderegistrodedesplazamiento,inhabilita salidasaservos</text>
<text x="88.6" y="105.5">SELECT</text>
<text x="56.9" y="109.8">1:Habilitasalidasaservos,inhabilita enablesdedriversysalidaderegistrodedesplazamiento</text>
</g>
</svg>
